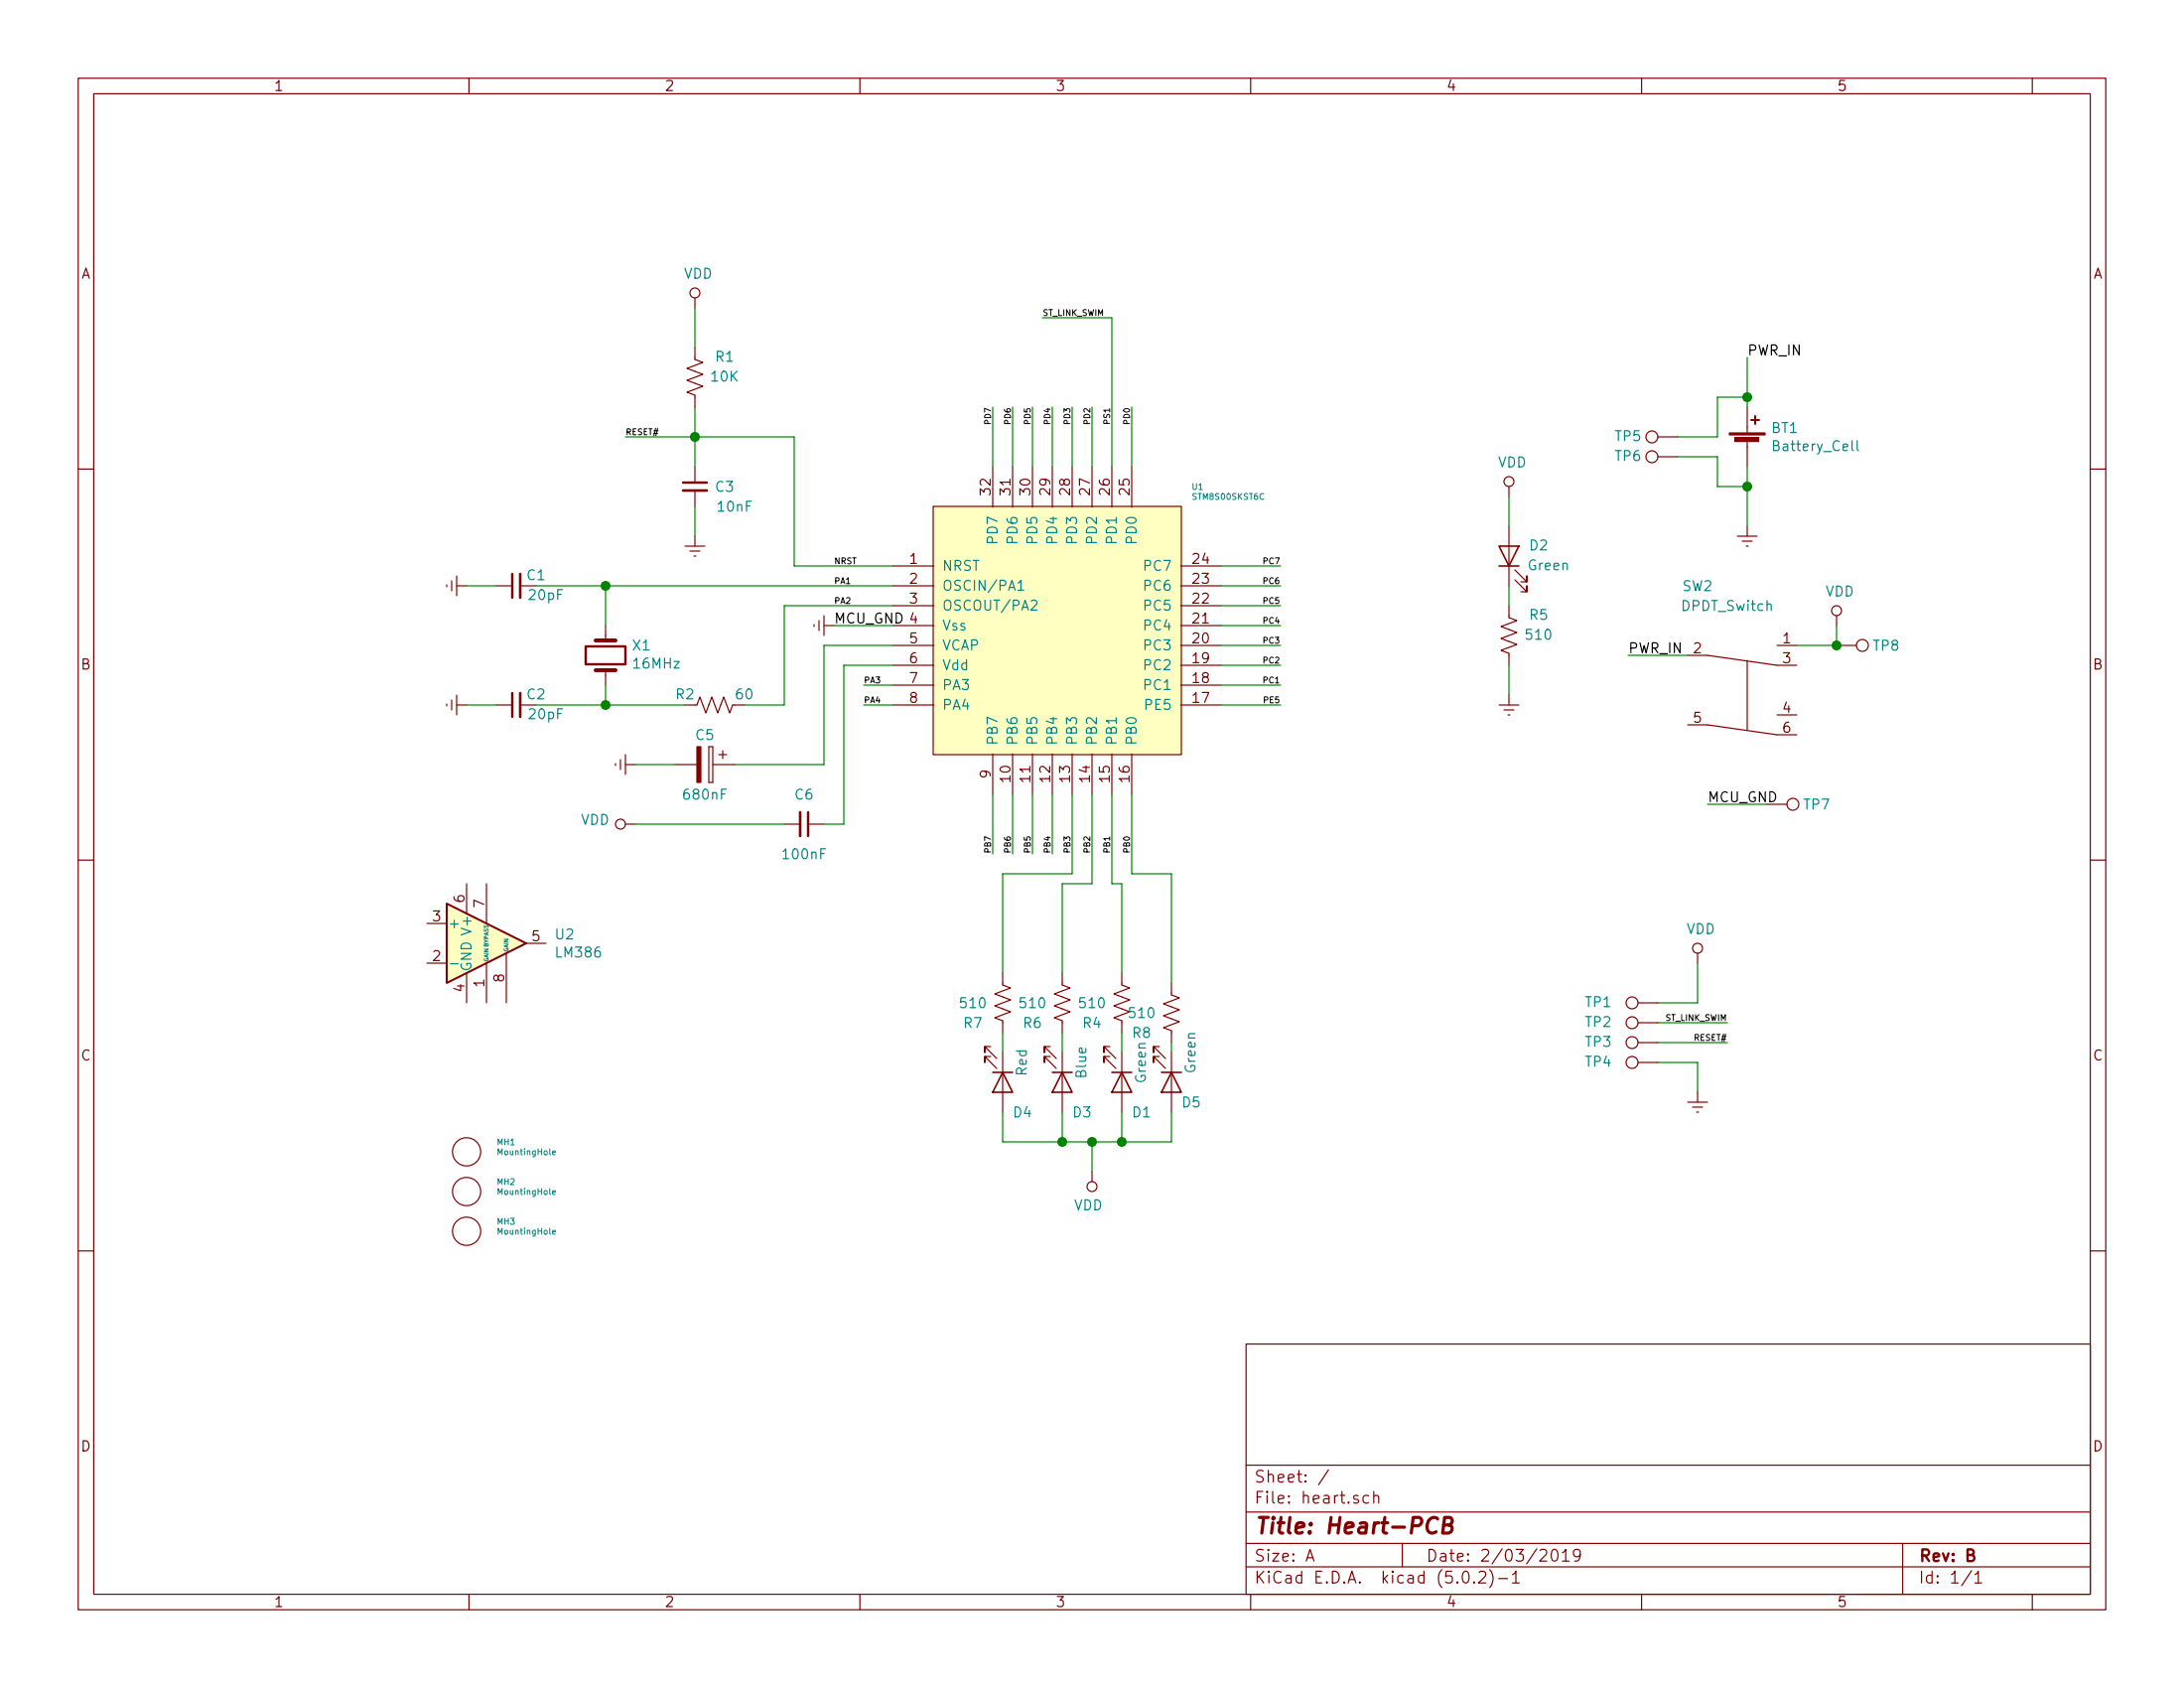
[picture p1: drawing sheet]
<svg xmlns="http://www.w3.org/2000/svg" width="279mm" height="216mm" viewBox="0 0 279 216" stroke-linecap="round" stroke-linejoin="round" font-family="sans-serif">
<g fill="none" stroke="#840000" stroke-width=".15">
<path d="M10 10h259.4v195.9h-259.4zM12 12h255.4v191.9h-255.4zM60 10v2M110 10v2M160 10v2M210 10v2M260 10v2M88.9 38.1v1.3M10 60h2M88.9 44.5v1.5l1 .4-2 .7 2 .8-2 .7 2 .8-2 .8 1 .3v1.6M88.9 59.7v2M127 59.7v5.2"/>
<path d="M129.5 59.7v5.2M132.1 59.7v5.2M134.6 59.7v5.2M137.2 59.7v5.2M139.7 59.7v5.2M142.2 59.7v5.2M144.8 59.7v5.2M212.1 55.9h2.5M212.1 58.4h2.5M223.5 52.1v3.3M223.5 56.4v3.3M267.4 60h2"/>
<path d="M57.1 74.8v.3M57.8 74.3v1.3M58.4 74.9h1.3M58.4 73.7v2.5M63.5 74.9h2M66.5 74.9h2.1M87.6 69.9h2.6M88.3 70.5h1.2M88.8 71.1h.2M88.9 62.7v2.1M88.9 68.6v1.3M104.1 79.9v.2"/>
<path d="M104.8 79.4v1.2M105.4 78.7v2.6M114.3 74.9h5.2M114.3 72.4h5.2M114.3 77.5h5.2M119.4 64.8h31.7v31.7h-31.7zM151 74.9h5.2M151 72.4h5.2M151 77.5h5.2M193 77.5v1.5l1.1 .4-2.1 .7 2.1 .8-2.1 .8 2.1 .7-2.1 .8 1 .4v1.5M193 62.2v1.3M193 67.3v7.6"/>
<path d="M193.8 74.2l1.5 1.5v-.8v.8h-.7M193.8 72.9l1.5 1.5v-.7v.7h-.7M222.2 68.6h2.6M222.9 69.2h1.3M223.4 69.9h.2M223.5 67.3v1.3M234.9 78.7v1.3M57.1 90v.3M57.8 89.5v1.3M58.4 90.2h1.3M58.4 88.9v2.5M63.5 90.2h2"/>
<path d="M66.5 90.2h2.1M77.5 80v1.9M77.5 85.7v1.9M78.7 97.7v.2M79.4 97.2v1.2M80 97.8h1.3M80 96.5v2.6M86.4 97.8h2.8M87.6 90.2h1.6l.3-1 .8 2 .8-2 .7 2 .8-2 .7 2 .4-1h1.5M90.7 95.5h.5zM90.7 95.5v4.6zM91.2 95.5v4.6z"/>
<path d="M91.2 97.8h2.8M91.9 96.5h1.1M92.5 96v1M105.4 80h1.3M114.3 90.2h5.2M114.3 87.6h5.2M114.3 85.1h5.2M114.3 82.6h5.2M114.3 80h5.2M127 96.4v5.2M129.5 96.4v5.2M132.1 96.4v5.2"/>
<path d="M134.6 96.4v5.2M137.2 96.4v5.2M139.7 96.4v5.2M142.2 96.4v5.2M144.8 96.4v5.2M151 90.2h5.2M151 87.6h5.2M151 85.1h5.2M151 82.6h5.2M151 80h5.2M191.8 90.2h2.5M192.4 90.8h1.3"/>
<path d="M192.9 91.4h.3M193 88.9v1.3M215.9 83.8h2.5l8.9 1.3h2.6M215.9 92.7h2.5l8.9 1.3h2.6M223.5 84.5v8.8M227.3 82.6h2.6M227.3 91.4h2.6M234.9 82.6h2.6M10 110h2M54.6 118.1h2.5M59.7 113v3.8M62.2 113v5.1"/>
<path d="M80 105.4h1.3M90.7 100.1h.5zM100.3 105.4h2.1M103.4 105.4h2M226.1 102.9h2.5M267.4 110h2M54.6 123.2h2.5M59.7 124.5v3.8M62.2 123.2v5.1M64.8 121.9v6.4M67.3 120.7h2.5M126.7 133.9h-.7v.7v-.7l1.5 1.5"/>
<path d="M126.7 135.1h-.7v.8v-.8l1.5 1.6M128.3 124.5v1.5l1 .4-2 .7 2 .8-2 .8 2 .7-2 .8 1 .4v1.5M128.3 134.6v7.6M134.4 133.9h-.8v.7v-.7l1.5 1.5M134.4 135.1h-.8v.8v-.8l1.5 1.6M135.9 124.5v1.5l1 .4-2 .7 2 .8-2 .8 2 .7-2 .8 1 .4v1.5M135.9 134.6v7.6M142 133.9h-.8v.7v-.7l1.5 1.5M142 135.1h-.8v.8v-.8l1.5 1.6M143.5 124.5v1.5l1 .4-2 .7 2 .8-2 .8 2 .7-2 .8 1 .4v1.5M143.5 134.6v7.6M148.3 133.9h-.7v.7v-.7l1.5 1.5"/>
<path d="M148.3 135.1h-.7v.8v-.8l1.5 1.6M149.9 125.7v1.6l1 .3-2.1 .8 2.1 .8-2.1 .7 2.1 .8-2.1 .7 1.1 .4v1.6M149.9 134.6v7.6M209.5 128.3h2.6M209.5 130.8h2.6M209.5 133.4h2.6M209.5 135.9h2.6M217.2 121.9v1.3M217.2 139.7v1.3M10 160h2M139.7 149.9v1.2M215.9 141h2.5"/>
<path d="M216.5 141.6h1.3M217 142.2h.3M267.4 160h2M159.4 171.9h108v32h-108zM159.4 197.4h108M159.4 193.4h108M159.4 187.4h108M167.1 199.7l.5-1.5 .5 1.5M167.2 199.2h.8M170 188l-1.3 1.9M175.1 191.3a.5 .5 0 0 0-.7 .1v.6a.47 .47 0 0 0 .6 .3l.1-.1M175.7 191.4a.38 .38 0 0 1 .7 .1v.8"/>
<path d="M175.7 190.8v1.5M179.4 197.4v3M198.6 198.3a.37 .37 0 0 1 .3-.1 .37 .37 0 0 1 .3 .3 .88 .88 0 0 1-.2 1.2 .37 .37 0 0 1-.5-.3 1.35 1.35 0 0 1 .1-1.1zM199.9 198.6l.4-.4v1.5M199.9 199.7h.8M202.2 198.8l-.3 .3h-.3l-.3-.3v-.3l.1-.3h.5l.2 .1a1.19 1.19 0 0 1-.2 1.3l-.5 .1M243.4 197.4v6.5M60 203.9v2M110 203.9v2M159.4 200.4h108M160 203.9v2M187.2 201.1a.35 .35 0 0 1 .4-.1 .35 .35 0 0 1 .3 .2 .88 .88 0 0 1-.3 1.3h-.1a.87 .87 0 0 1-.3-1.4z"/>
<path d="M188.6 202.3v.1v.1l-.1-.1 .1-.1v.2M189.2 201.1l.2-.1h.4a.41 .41 0 0 1 .2 .6l-.8 .9h.9M190.6 200.8a1.71 1.71 0 0 1 0 2.2M191.7 201.9h1.2M193.5 201.4l.3-.2 .1-.2v1.5M193.5 202.5h.9M210 203.9v2M252.2 200.9l-1.2 1.9M252.7 201.4l.3-.2 .1-.2v1.5M252.7 202.5h.8M260 203.9v2"/>
<circle cx="88.9" cy="37.5" r=".63"/>
<circle cx="211.3" cy="58.4" r=".76"/>
<circle cx="211.3" cy="55.9" r=".76"/>
<circle cx="193" cy="61.6" r=".63"/>
<circle cx="234.9" cy="78.1" r=".63"/>
<circle cx="238.3" cy="82.5" r=".76"/>
<circle cx="79.4" cy="105.4" r=".63"/>
<circle cx="229.4" cy="102.9" r=".76"/>
<circle cx="208.8" cy="130.8" r=".76"/>
<circle cx="208.8" cy="133.3" r=".76"/>
<circle cx="208.8" cy="128.3" r=".76"/>
<circle cx="208.8" cy="135.9" r=".76"/>
<circle cx="217.2" cy="121.3" r=".63"/>
<circle cx="59.7" cy="152.4" r="1.8"/>
<circle cx="59.7" cy="157.5" r="1.8"/>
<circle cx="59.7" cy="147.3" r="1.8"/>
<circle cx="139.7" cy="151.8" r=".63"/>
</g>
<path d="M183.9 194.3a.73 .73 0 0 0-1.2 .3 .98 .98 0 0 0 .4 1.5l.6-.2M184.7 195h.6a.5 .5 0 0 0 .5-.4 .5 .5 0 0 0-.3-.5h-.7l-.2 2h.7a.53 .53 0 0 0 .5-.5 .53 .53 0 0 0-.5-.6" fill="none" stroke="#840000" stroke-width=".41"/>
<g fill="#840000" stroke="#840000" stroke-width=".15">
<path d="M221.2 55.4h4.6v.2h-4.6z"/>
<path d="M221.9 56h3.1v.5h-3.1z"/>
<path d="M89.2 95.5h.5v4.6h-.5z"/>
</g>
<path d="M224 53.7h1M224.5 53.2v1M57.1 115.6l10.2 5.1-10.2 5z" fill="none" stroke="#840000" stroke-width=".25"/>
<path d="M237.6 56.4v1.1l.2 .1M130.2 74.6l.4-.4v1.3M130.2 75.5h.8M131.9 76.9l.2-.1h.3l.2 .1 .1 .2-.1 .2-.7 .7h.8M57.6 123.3h1" fill="none" stroke="#008484" stroke-width=".15"/>
<path d="M65.5 73.4v3.1M87.4 61.7h3M65.5 88.6v3.1M74.9 82.7h5.1v2.3h-5.1zM103.4 103.9v3" fill="none" stroke="#840000" stroke-width=".3"/>
<path d="M76.2 85.7h2.5M76.2 81.9h2.5" fill="none" stroke="#840000" stroke-width=".51"/>
<path d="M66.5 73.4v3.1M87.4 62.7h3M66.5 88.6v3.1M102.4 103.9v3" fill="none" stroke="#840000" stroke-width=".33"/>
<g fill="none" stroke="#008400" stroke-width=".15">
<path d="M88.9 39.4v5.1M80 55.9h21.6v16.5h12.7M88.9 52.1v7.6M127 52.1v7.6M129.5 52.1v7.6M132.1 52.1v7.6M133.3 40.6h8.9v19.1M134.6 52.1v7.6M137.2 52.1v7.6M139.7 52.1v7.6M144.8 52.1v7.6M214.6 58.4h5.1v3.8h3.8"/>
<path d="M223.5 50.8h-3.8v5.1h-5.1M223.5 45.7v6.4M223.5 59.7v7.6M59.7 74.9h3.8M68.6 74.9h45.7M77.5 74.9v5.1M88.9 64.8v3.8M114.3 77.5h-14v12.7h-5.1M156.2 74.9h7.6M156.2 77.5h7.6M156.2 72.4h7.6M193 63.5v3.8"/>
<path d="M193 74.9v2.6M59.7 90.2h3.8M68.6 90.2h19M77.5 87.6v2.6M81.3 97.8h5.1M106.7 80h7.6M110.5 90.2h3.8M110.5 87.6h3.8M114.3 82.6h-8.9v15.2h-11.4M114.3 85.1h-6.4v20.3h-2.5M156.2 90.2h7.6M156.2 82.6h7.6"/>
<path d="M156.2 85.1h7.6M156.2 87.6h7.6M156.2 80h7.6M193 85.1v3.8M208.3 83.8h7.6M234.9 80v2.6h-5M81.3 105.4h19M127 101.6v7.6M129.5 101.6v7.6M132.1 101.6v7.6M134.6 101.6v7.6M137.2 101.6v10.2h-8.9v12.7"/>
<path d="M139.7 101.6v11.4h-3.8v11.5M142.2 101.6v11.4h1.3v11.5M144.8 101.6v10.2h5.1v13.9M218.4 102.9h7.7M128.3 132.1v2.5M135.9 132.1v2.5M143.5 132.1v2.5M149.9 133.4v1.2M212.1 135.9h5.1v3.8M212.1 130.8h8.9M212.1 133.4h8.9M217.2 123.2v5.1h-5.1"/>
<path d="M128.3 142.2v3.9h21.6v-3.9M135.9 142.2v3.9M139.7 146.1v3.8M143.5 142.2v3.9"/>
</g>
<g fill="#008400" stroke="#008400" stroke-width=".25">
<circle cx="77.5" cy="90.2" r=".51"/>
<circle cx="77.5" cy="74.9" r=".51"/>
<circle cx="88.9" cy="55.9" r=".51"/>
<circle cx="223.5" cy="50.8" r=".51"/>
<circle cx="223.5" cy="62.2" r=".51"/>
<circle cx="143.5" cy="146.1" r=".51"/>
<circle cx="135.9" cy="146.1" r=".51"/>
<circle cx="139.7" cy="146.1" r=".51"/>
<circle cx="235" cy="82.6" r=".51"/>
</g>
<path d="M191.8 69.9h2.5l-1.3 2.5zM191.8 72.4h2.5M127 137.2h2.5M128.3 137.2l1.2 2.5h-2.5zM134.6 137.2h2.6M135.9 137.2l1.3 2.5h-2.6zM142.2 137.2h2.6M143.5 137.2l1.3 2.5h-2.6zM148.6 137.2h2.5M149.9 137.2l1.2 2.5h-2.5z" fill="none" stroke="#840000" stroke-width=".2"/>
<g fill="#ffffc2" stroke="#ffffc2" stroke-width=".13">
<path d="M119.4 64.8h31.7v31.7h-31.7z"/>
<path d="M57.1 115.6l10.2 5.1-10.2 5z"/>
</g>
<path d="M142 107v.5" fill="none" stroke="#000" stroke-width=".13"/>
<path d="M70.7 147.4h.4l-.1-.2h-.2l-.1 .1v.4h.3M70.7 152.5h.4l-.1-.2h-.2l-.1 .1v.4h.3M70.7 157.6l.4-.1-.1-.1h-.2l-.1 .1v.3h.3" fill="none" stroke="#008484" stroke-width=".13"/>
<text font-size="2.8" fill="#840000" x="160.4" y="196.2">Title: Heart-PCB</text>
<g font-size="2.1" fill="#840000">
<text x="160.4" y="189.6">Sheet: /</text>
<text x="160.4" y="192.3">File: heart.sch</text>
<text x="160.4" y="202.5">KiCad E.D.A. kicad (5.0.2)-1</text>
<text x="160.4" y="199.7">Size: A</text>
<text x="182.4" y="199.7">Date: 2/03/2019</text>
<text x="245.4" y="199.7">Rev: B</text>
<text x="245.4" y="202.5">Id: 1/1</text>
</g>
<g font-size="1.8" fill="#840000">
<text x="35" y="11.6">1</text>
<text x="85" y="11.6">2</text>
<text x="135" y="11.6">3</text>
<text x="185" y="11.6">4</text>
<text x="235" y="11.6">5</text>
<text x="10.4" y="35.6">A</text>
<text x="267.8" y="35.6">A</text>
<text x="126.7" y="63.2" transform="rotate(-90 126.7 63.2)">32</text>
<text x="129.3" y="63.2" transform="rotate(-90 129.3 63.2)">31</text>
<text x="131.8" y="63.2" transform="rotate(-90 131.8 63.2)">30</text>
<text x="134.4" y="63.2" transform="rotate(-90 134.4 63.2)">29</text>
<text x="136.9" y="63.2" transform="rotate(-90 136.9 63.2)">28</text>
<text x="139.4" y="63.2" transform="rotate(-90 139.4 63.2)">27</text>
<text x="142" y="63.2" transform="rotate(-90 142 63.2)">26</text>
<text x="144.5" y="63.2" transform="rotate(-90 144.5 63.2)">25</text>
<text x="116.4" y="72.1">1</text>
<text x="116.4" y="74.7">2</text>
<text x="116.4" y="77.2">3</text>
<text x="152.7" y="77.2">22</text>
<text x="152.7" y="74.7">23</text>
<text x="152.7" y="72.1">24</text>
<text x="116.4" y="82.3">5</text>
<text x="152.7" y="82.3">20</text>
<text x="152.7" y="79.8">21</text>
<text x="216.7" y="83.6">2</text>
<text x="228.1" y="82.3">1</text>
<text x="10.4" y="85.6">B</text>
<text x="116.4" y="84.8">6</text>
<text x="116.4" y="87.4">7</text>
<text x="116.4" y="89.9">8</text>
<text x="152.7" y="89.9">17</text>
<text x="152.7" y="87.4">18</text>
<text x="152.7" y="84.8">19</text>
<text x="228.1" y="84.8">3</text>
<text x="267.8" y="85.6">B</text>
<text x="216.7" y="92.5">5</text>
<text x="228.1" y="91.2">4</text>
<text x="228.1" y="93.7">6</text>
<text x="126.7" y="99.5" transform="rotate(-90 126.7 99.5)">9</text>
<text x="129.3" y="100" transform="rotate(-90 129.3 100)">10</text>
<text x="131.8" y="100" transform="rotate(-90 131.8 100)">11</text>
<text x="134.4" y="100" transform="rotate(-90 134.4 100)">12</text>
<text x="136.9" y="100" transform="rotate(-90 136.9 100)">13</text>
<text x="139.4" y="100" transform="rotate(-90 139.4 100)">14</text>
<text x="142" y="100" transform="rotate(-90 142 100)">15</text>
<text x="144.5" y="100" transform="rotate(-90 144.5 100)">16</text>
<text x="55.4" y="117.9">3</text>
<text x="59.4" y="115.4" transform="rotate(-90 59.4 115.4)">6</text>
<text x="62" y="116.1" transform="rotate(-90 62 116.1)">7</text>
<text x="55.4" y="122.9">2</text>
<text x="64.5" y="125.6" transform="rotate(-90 64.5 125.6)">8</text>
<text x="68.1" y="120.4">5</text>
<text x="59.4" y="126.8" transform="rotate(-90 59.4 126.8)">4</text>
<text x="62" y="126.2" transform="rotate(-90 62 126.2)">1</text>
<text x="10.4" y="135.6">C</text>
<text x="267.8" y="135.6">C</text>
<text x="10.4" y="185.6">D</text>
<text x="267.8" y="185.6">D</text>
<text x="35" y="205.5">1</text>
<text x="85" y="205.5">2</text>
<text x="135" y="205.5">3</text>
<text x="185" y="205.5">4</text>
<text x="235" y="205.5">5</text>
</g>
<g font-size="1.8" fill="#008484">
<text x="87.5" y="35.7">VDD</text>
<text x="91.6" y="46.3">R1</text>
<text x="91.1" y="48.8">10K</text>
<text x="191.6" y="59.8">VDD</text>
<text x="206.7" y="56.4">TP5</text>
<text x="206.7" y="59">TP6</text>
<text x="226.6" y="55.4">BT1</text>
<text x="227.1" y="57.7">Battery_Cell</text>
<text x="91.6" y="62.9">C3</text>
<text x="91.9" y="65.5">10nF</text>
<text x="127.6" y="69.3" transform="rotate(-90 127.6 69.3)">PD7</text>
<text x="130.2" y="69.3" transform="rotate(-90 130.2 69.3)">PD6</text>
<text x="132.7" y="69.3" transform="rotate(-90 132.7 69.3)">PD5</text>
<text x="135.3" y="69.3" transform="rotate(-90 135.3 69.3)">PD4</text>
<text x="137.8" y="69.3" transform="rotate(-90 137.8 69.3)">PD3</text>
<text x="140.3" y="69.3" transform="rotate(-90 140.3 69.3)">PD2</text>
<text x="142.9" y="69.3" transform="rotate(-90 142.9 69.3)">PD1</text>
<text x="145.4" y="69.3" transform="rotate(-90 145.4 69.3)">PD0</text>
<text x="195.7" y="70.4">D2</text>
<text x="67.5" y="74.2">C1</text>
<text x="67.8" y="76.8">20pF</text>
<text x="120.5" y="73">NRST</text>
<text x="120.5" y="75.6">OSCIN/PA1</text>
<text x="146.6" y="75.6">PC6</text>
<text x="146.6" y="73">PC7</text>
<text x="195.6" y="72.9">Green</text>
<text x="215.3" y="75.6">SW2</text>
<text x="233.5" y="76.3">VDD</text>
<text x="81" y="83.2">X1</text>
<text x="120.5" y="78.1">OSCOUT/PA2</text>
<text x="120.5" y="80.6">Vss</text>
<text x="120.5" y="83.2">VCAP</text>
<text x="146.6" y="83.2">PC3</text>
<text x="146.6" y="80.6">PC4</text>
<text x="146.6" y="78.1">PC5</text>
<text x="195.4" y="81.8">510</text>
<text x="195.7" y="79.3">R5</text>
<text x="215.2" y="78.2">DPDT_Switch</text>
<text x="239.7" y="83.2">TP8</text>
<text x="67.5" y="89.5">C2</text>
<text x="81.2" y="85.5">16MHz</text>
<text x="86.5" y="89.5">R2</text>
<text x="94.3" y="89.5">60</text>
<text x="120.5" y="85.7">Vdd</text>
<text x="120.5" y="88.3">PA3</text>
<text x="146.6" y="88.3">PC1</text>
<text x="146.6" y="85.7">PC2</text>
<text x="67.8" y="92">20pF</text>
<text x="89.1" y="94.7">C5</text>
<text x="120.5" y="90.8">PA4</text>
<text x="127.6" y="95.4" transform="rotate(-90 127.6 95.4)">PB7</text>
<text x="130.2" y="95.4" transform="rotate(-90 130.2 95.4)">PB6</text>
<text x="132.7" y="95.4" transform="rotate(-90 132.7 95.4)">PB5</text>
<text x="135.3" y="95.4" transform="rotate(-90 135.3 95.4)">PB4</text>
<text x="137.8" y="95.4" transform="rotate(-90 137.8 95.4)">PB3</text>
<text x="140.3" y="95.4" transform="rotate(-90 140.3 95.4)">PB2</text>
<text x="142.9" y="95.4" transform="rotate(-90 142.9 95.4)">PB1</text>
<text x="145.4" y="95.4" transform="rotate(-90 145.4 95.4)">PB0</text>
<text x="146.7" y="90.8">PE5</text>
<text x="74.3" y="105.5">VDD</text>
<text x="87.6" y="102.3">680nF</text>
<text x="101.8" y="102.3">C6</text>
<text x="230.8" y="103.6">TP7</text>
<text x="100.3" y="109.9">100nF</text>
<text x="57.3" y="118.7">+</text>
<text x="215.7" y="119.5">VDD</text>
<text x="60.3" y="124.3" transform="rotate(-90 60.3 124.3)">GND V+</text>
<text x="71.1" y="120.2">U2</text>
<text x="71.3" y="122.5">LM386</text>
<text x="123" y="129">510</text>
<text x="123.3" y="131.5">R7</text>
<text x="130.6" y="129">510</text>
<text x="131" y="131.5">R6</text>
<text x="138.2" y="129">510</text>
<text x="138.6" y="131.5">R4</text>
<text x="144.6" y="130.2">510</text>
<text x="202.8" y="128.8">TP1</text>
<text x="202.8" y="131.4">TP2</text>
<text x="131.4" y="137.6" transform="rotate(-90 131.4 137.6)">Red</text>
<text x="139" y="137.8" transform="rotate(-90 139 137.8)">Blue</text>
<text x="144.9" y="132.8">R8</text>
<text x="153" y="137.2" transform="rotate(-90 153 137.2)">Green</text>
<text x="202.8" y="133.9">TP3</text>
<text x="202.8" y="136.4">TP4</text>
<text x="129.7" y="142.9">D4</text>
<text x="137.3" y="142.9">D3</text>
<text x="144.9" y="142.9">D1</text>
<text x="146.6" y="138.4" transform="rotate(-90 146.6 138.4)">Green</text>
<text x="151.3" y="141.7">D5</text>
<text x="137.4" y="154.8">VDD</text>
</g>
<g font-size="1.8">
<text x="223.5" y="45.5">PWR_IN</text>
<text x="106.7" y="79.8">MCU_GND 4</text>
<text x="208.3" y="83.6">PWR_IN</text>
<text x="218.4" y="102.6">MCU_GND</text>
</g>
<g font-size="1.1">
<text x="133.3" y="40.4">ST_LINK_SWIM</text>
<text x="80" y="55.7">RESET#</text>
<text x="126.8" y="54.1" transform="rotate(-90 126.8 54.1)">PD7</text>
<text x="129.3" y="54.1" transform="rotate(-90 129.3 54.1)">PD6</text>
<text x="131.9" y="54.1" transform="rotate(-90 131.9 54.1)">PD5</text>
<text x="134.4" y="54.1" transform="rotate(-90 134.4 54.1)">PD4</text>
<text x="136.9" y="54.1" transform="rotate(-90 136.9 54.1)">PD3</text>
<text x="139.5" y="54.1" transform="rotate(-90 139.5 54.1)">PD2</text>
<text x="142" y="54.1" transform="rotate(-90 142 54.1)">PS1</text>
<text x="144.6" y="54.1" transform="rotate(-90 144.6 54.1)">PD0</text>
<text x="106.7" y="72.2">NRST</text>
<text x="106.7" y="74.7">PA1</text>
<text x="106.7" y="77.2">PA2</text>
<text x="161.8" y="72.2">PC7</text>
<text x="161.8" y="74.7">PC6</text>
<text x="161.8" y="77.2">PC5</text>
<text x="161.8" y="79.8">PC4</text>
<text x="161.8" y="82.3">PC3</text>
<text x="110.5" y="87.4">PA3</text>
<text x="110.5" y="89.9">PA4</text>
<text x="161.8" y="84.9">PC2</text>
<text x="161.8" y="87.4">PC1</text>
<text x="161.8" y="89.9">PE5</text>
<text x="126.8" y="109.2" transform="rotate(-90 126.8 109.2)">PB7</text>
<text x="129.3" y="109.2" transform="rotate(-90 129.3 109.2)">PB6</text>
<text x="131.9" y="109.2" transform="rotate(-90 131.9 109.2)">PB5</text>
<text x="134.4" y="109.2" transform="rotate(-90 134.4 109.2)">PB4</text>
<text x="136.9" y="109.2" transform="rotate(-90 136.9 109.2)">PB3</text>
<text x="139.5" y="109.2" transform="rotate(-90 139.5 109.2)">PB2</text>
<text x="142" y="109.2" transform="rotate(-90 142 109.2)">PB1</text>
<text x="144.6" y="109.2" transform="rotate(-90 144.6 109.2)">PB0</text>
<text x="213.1" y="130.6">ST_LINK_SWIM</text>
<text x="216.8" y="133.1">RESET#</text>
</g>
<g font-size="1.1" fill="#008484">
<text x="152.6" y="62.7">U1</text>
<text x="152.7" y="63.9">STM8S00SKST6C</text>
<text x="63.6" y="146.5">MH1</text>
<text x="63.9" y="147.8">MountingHole</text>
<text x="63.6" y="151.6">MH2</text>
<text x="63.9" y="152.8">MountingHole</text>
<text x="63.6" y="156.6">MH3</text>
<text x="63.9" y="157.9">MountingHole</text>
</g>
<g font-size=".7" fill="#008484">
<text x="62.5" y="123.1" transform="rotate(-90 62.5 123.1)">GAIN BYPASS</text>
<text x="65" y="121.8" transform="rotate(-90 65 121.8)">GAIN</text>
</g>
</svg>
